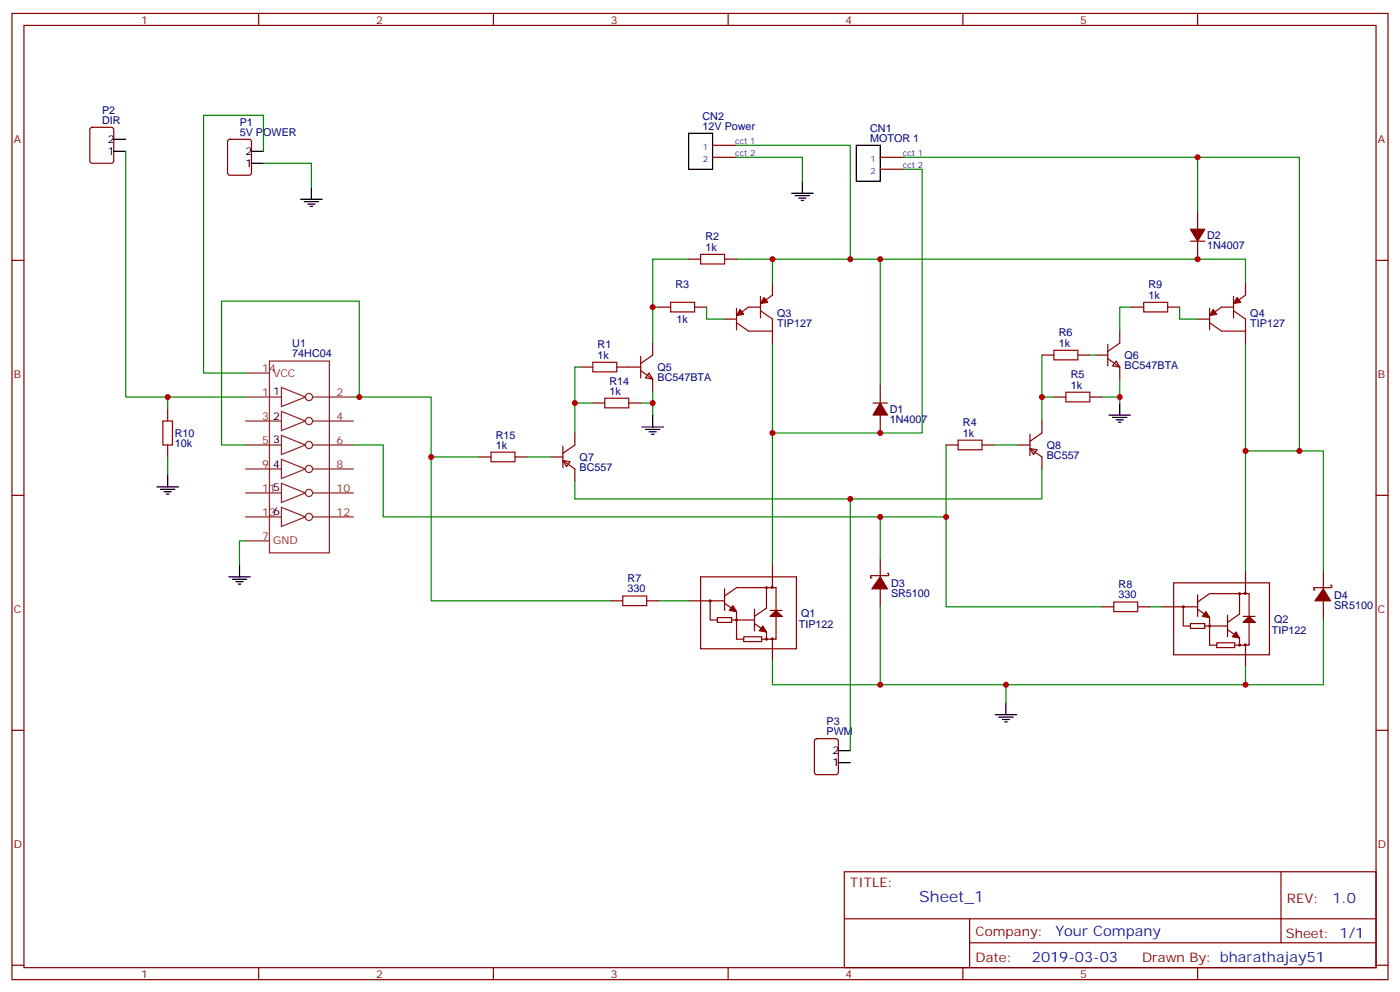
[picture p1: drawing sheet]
<svg xmlns="http://www.w3.org/2000/svg" width="412mm" height="292mm" viewBox="0 0 412 292" stroke-linecap="round" stroke-linejoin="round" font-family="sans-serif">
<g fill="none" stroke="#870000" stroke-width=".35">
<path d="M3.5 4h405.4v284.3h-405.4zM7.1 7.5h398.2v277.3h-398.2zM76.2 4v3.5M145.3 4v3.5M214.5 4v3.5M283.6 4v3.5M352.8 4v3.5M26.7 37.7l.5-.2h5.6l.7 .4v9.4l-.4 .7h-5.9l-.7-.4v-9.4zM67.3 41.2l.4-.2h5.7l.6 .4 .1 9.5-.5 .6-5.9 .1-.6-.5-.1-9.4zM209.9 46.3h7.1M209.9 42.8h7.1M259.3 46.3h7"/>
<path d="M259.3 49.8h7M3.5 76.6h3.6M202.8 76.3h3.6M213.4 76.3h3.6M350.7 71h4.2M352.8 62.2v5.3M352.8 71v5.3M405.3 76.6h3.6M194 90.4h3.6M204.6 90.4h3.5M213.4 93.9h3.6M227.5 83.3v3.6"/>
<path d="M227.5 97.4v3.6M329.8 97.4v3.6l-3.5 2.4M333.4 90.4h3.5M344 90.4h3.5M352.8 93.9h3.5M366.9 83.3v3.6M366.9 97.4v3.6M171.1 108h3.5M174.6 118.6h3.6M181.7 108h7M185.2 118.6h3.5M188.7 109.1l3.6 2.4v3.6"/>
<path d="M188.7 104.8v6.4M191.2 109.8l1.1 1.7-2.2-.3zM192.3 101v3.5l-3.6 2.5M257.2 118.6h4.2M259.3 113.3v5.3M306.9 104.5h3.5M310.4 116.8h3.6M317.5 104.5h3.5M321 116.8h3.6M322.8 104.5h3.5M326.3 105.6l3.5 2.4v3.5M326.3 101.3v6.4"/>
<path d="M328.8 106.3l1 1.7-2.1-.3zM49.4 120.4v3.5M49.4 131v3.5M141.1 134.5h3.5M151.7 134.5h3.5M162.3 134.5h3.5M165.8 135.5l2.1 .4-1 1.4zM165.8 135.5l3.5 2.5v3.5M165.8 131.3v6.4M169.3 127.4v3.6l-3.5 2.4M259.3 122.1v5.3M278.7 131h3.5"/>
<path d="M289.3 131h3.5M299.9 131h3.5M303.4 132l2.1 .4-1.1 1.4zM303.4 132l3.5 2.5v3.5M303.4 127.8v6.3M306.9 123.9v3.5l-3.5 2.5M3.5 145.8h3.6M405.3 145.8h3.6M179.9 176.8h3.5M190.5 176.8h3.5M202.8 176.8h10.6M206.4 169.8h28.2v21.1h-28.2z"/>
<path d="M209.2 176.8v5.7h2.1M213.4 175.4l3.6-2.5h11.6v15.2h-2.8M213.4 177.5l3.6 2.5v8.1h2.1M213.4 173.3v6.3M222.2 179.3v6.3M225.8 173.3v5.6l-3.6 2.5M226.8 179.6h3.6M227.5 166.2v6.7M228.6 180v.3l1.1 1.1M259.3 164.5v5.3M259.3 173.3v5.3M261.4 168.7h.4v.7h-5.3v.7h.3"/>
<path d="M324.6 178.6h3.5M335.1 178.6h3.6M342.2 178.6h10.6M345.7 171.5h28.2v21.2h-28.2zM348.5 178.6v5.6h2.2M352.8 177.2l3.5-2.5h11.6v15.2h-2.8M352.8 175v6.4M352.8 179.3l3.5 2.5v8.1h2.1M365.1 175v5.7l-3.5 2.5M366.9 168v6.7M389.8 168v5.3M389.8 176.8v5.3"/>
<path d="M391.9 172.2h.4v.7h-5.3v.7h.3M211.3 181.8h4.2v1.4h-4.2zM215.5 182.5h6.7M219.1 187.4h5.3v1.4h-5.3zM222.2 183.5l3.6 2.5v2.1h-1.4M226.8 181.4l1.8-1.8 1.8 1.8zM227.2 181.4l1.4-1.4 1.4 1.4zM227.5 188.5v6M228.2 181h.8l-.4-.3-.7 .3 1.4 .4-.7-1.1-1.1 .7 .4 .4M350.7 183.5h4.2v1.4h-4.2zM354.9 184.2h6.7M358.4 189.2h5.3v1.4h-5.3z"/>
<path d="M361.6 185.3l3.5 2.4v2.2h-1.4M361.6 181v6.4M366.2 183.2l1.7-1.8 1.8 1.8zM366.2 181.4h3.5M366.5 183.2l1.4-1.4 1.5 1.4zM366.9 190.2v6M367.6 182.8h.7l-.4-.3-.7 .3 1.5 .4-.8-1.1-1 .7 .3 .4M367.9 181.8v.3l1.1 1.1M3.5 214.9h3.6M240.1 217.6l.5-.2h5.6l.7 .4v9.5l-.4 .6-5.9 .1-.7-.5v-9.4zM405.3 214.9h3.6M248.7 256.5h156.6v28.3h-156.6z"/>
<path d="M377.3 256.6v20.8M248.7 270.4h156.5M285.6 277.4h119.6M285.6 270.4v14.1M3.5 284.1h3.6M76.2 284.8v3.5M145.3 284.8v3.5M214.5 284.8v3.5M283.6 284.8v3.5M352.8 284.8v3.5M405.3 284.1h3.6"/>
<circle cx="209.2" cy="176.8" r=".26"/>
<circle cx="225.8" cy="172.9" r=".26"/>
<circle cx="227.5" cy="172.8" r=".26"/>
<circle cx="348.5" cy="178.6" r=".26"/>
<circle cx="365.1" cy="174.7" r=".26"/>
<circle cx="366.8" cy="174.6" r=".26"/>
<circle cx="217" cy="182.5" r=".26"/>
<circle cx="225.8" cy="188.1" r=".26"/>
<circle cx="227.5" cy="188" r=".26"/>
<circle cx="356.3" cy="184.2" r=".26"/>
<circle cx="365.1" cy="189.9" r=".26"/>
<circle cx="366.8" cy="189.8" r=".26"/>
</g>
<g fill="#870000" stroke="#870000" stroke-width=".35">
<path d="M215.9 178.2l1.1 1.8-2.2-.4z"/>
<path d="M224.7 184.2l1.1 1.8-2.1-.4z"/>
<path d="M355.2 180l1.1 1.8-2.1-.4z"/>
<path d="M364.1 186l1 1.7-2.1-.3z"/>
<path d="M259.3 118.6l2.1 3.5h-4.2z"/>
<path d="M350.7 67.5h4.2l-2.1 3.5z"/>
<path d="M259.3 169.8l2.1 3.5h-4.6z"/>
<path d="M389.8 173.3l2.1 3.5h-4.6z"/>
</g>
<g fill="none" stroke="#008700" stroke-width=".35">
<path d="M37 44.5v72.3h35.3M77.6 44.5v-10.6h-17.6v75.9h12.3M77.6 48h14.1v7.1M217 42.8h33.5v33.5M217 46.3h19.4v7M266.3 49.8h5.3v77.6h-44.1v-26.4M266.3 46.3h116.5v86.4h-15.9M352.8 46.3v15.9M202.8 76.3h-10.5v14.1M217 76.3h10.5M259.3 76.3v37M194 90.4h-1.7v10.6"/>
<path d="M208.1 90.4v3.5h5.3M227.5 83.3v-7h139.4v7M333.4 90.4h-3.6v7M347.5 90.4v3.5h5.3M49.4 116.8v3.6M104.1 116.8h1.7v-28.2h-40.5v42.4h7M105.8 116.8h21.2v17.7h14.1M169.3 118.6h5.3M171.1 108h-1.8v19.4M188.7 118.6h3.6M192.3 115.1v7M306.9 104.5v19.4"/>
<path d="M306.9 116.8h3.5M321 104.5h1.8M324.6 116.8h5.2M329.8 111.5v7.1M366.9 101v67M49.4 134.5v5.3M104.1 131h8.8v21.1h165.8v-21.1M127 134.5v42.3h52.9M155.2 134.5h7.1M227.5 127.4v38.8M292.8 131h7.1M306.9 138v8.8h-137.6v-5.3"/>
<path d="M382.8 132.7h7v35.3M72.3 159.2h-1.7v7M250.5 146.8v74.1M259.3 152.1v12.4M278.7 152.1v26.5h45.9M194 176.8h8.8M259.3 178.6v22.9M338.7 178.6h3.5M227.5 194.5v7h139.4v-5.3M389.8 182.1v19.4h-22.9M296.3 201.5v5.3"/>
</g>
<g fill="none" stroke="#000" stroke-width=".35">
<path d="M202.8 39.2h7.1v10.6h-7.1zM33.5 44.5h3.5M33.5 41h3.5M74.1 48h3.5M74.1 44.5h3.5M88.5 58.6h6.4M89.6 59.3h4.2M91.7 55.1v3.5M233.2 56.9h6.3M234.2 57.6h4.3M235.3 58.3h2.1M236 59h.7"/>
<path d="M236.4 53.3v3.6M252.2 42.8h7.1v10.5h-7.1zM90.7 60h2.1M91.4 60.7h.7M329.8 118.6v3.5M49.4 139.8v3.5M189.1 125.7h6.3M190.1 126.4h4.3M191.2 127.1h2.1M191.9 127.8h.7M192.3 122.1v3.6M326.7 122.1h6.3"/>
<path d="M327.7 122.8h4.3M328.8 123.5h2.1M329.5 124.2h.7M46.2 143.3h6.4M47.3 144h4.2M48.3 144.7h2.1M49 145.4h.7M67.4 169.8h6.3M68.4 170.5h4.3M69.5 171.2h2.1M70.2 171.9h.7M70.6 166.2v3.6"/>
<path d="M293.2 210.3h6.3M294.2 211h4.2M295.3 211.7h2.1M296 212.4h.7M296.3 206.8v3.5M246.9 224.4h3.6M246.9 220.9h3.6"/>
</g>
<g fill="none" stroke="#8c2424" stroke-width=".35">
<path d="M72.3 116.8h10.6M72.3 109.8h7.1M79.4 106.3h17.6v56.4h-17.6zM82.9 114l7.1 2.8-7.1 2.9zM92.1 116.8h12M72.3 123.9h10.6M72.3 131h10.6M72.3 138h10.6M82.9 121.1l7.1 2.8-7.1 2.8zM82.9 128.1l7.1 2.9-7.1 2.8zM82.9 135.2l7.1 2.8-7.1 2.8zM92.1 123.9h12"/>
<path d="M92.1 131h12M92.1 138h12M72.3 145.1h10.6M72.3 152.1h10.6M72.3 159.2h7.1M82.9 142.2l7.1 2.9-7.1 2.8zM82.9 149.3l7.1 2.8-7.1 2.8zM92.1 145.1h12M92.1 152.1h12"/>
<circle cx="91" cy="116.8" r="1.06"/>
<circle cx="91" cy="131" r="1.06"/>
<circle cx="91" cy="123.9" r="1.06"/>
<circle cx="91" cy="138" r="1.06"/>
<circle cx="91" cy="145.1" r="1.06"/>
<circle cx="91" cy="152.1" r="1.06"/>
</g>
<g fill="none" stroke="#a10000" stroke-width=".35">
<path d="M206.4 74.9h7v2.8h-7zM197.6 89h7v2.8h-7zM217 90.7v6.4M224 90.4h-3.5l-2.5 1.7M224 87.2v6.4M224 91.4l3.5 2.5v3.5h-7l-3.5-2.4M227.5 86.9l-2.4 1.7M336.9 89h7.1v2.8h-7.1zM356.3 90.7v6.4M363.4 90.4h-3.6l-2.4 1.7M363.4 91.4l3.5 2.5v3.5h-7.1l-3.5-2.4M363.4 87.2v6.4"/>
<path d="M366.9 86.9l-2.5 1.7M174.6 106.6h7.1v2.8h-7.1zM178.2 117.2h7v2.8h-7zM310.4 103.1h7.1v2.8h-7.1zM314 115.4h7v2.9h-7zM48 123.9h2.8v7.1h-2.8zM144.6 133.1h7.1v2.8h-7.1zM282.2 129.5h7.1v2.9h-7.1zM183.4 175.4h7.1v2.8h-7.1zM328.1 177.2h7v2.8h-7z"/>
</g>
<g fill="#a10000" stroke="#a10000" stroke-width=".35">
<path d="M218 91.1l1.1 1.4-2.1 .4z"/>
<path d="M225.1 87.6l1 1.4-2.1 .3z"/>
<path d="M357.4 91.1l1 1.4-2.1 .4z"/>
<path d="M364.4 87.6l1.1 1.4-2.1 .3z"/>
</g>
<g fill="#c00">
<circle cx="192.3" cy="90.4" r=".88"/>
<circle cx="227.5" cy="76.3" r=".88"/>
<circle cx="250.5" cy="76.3" r=".88"/>
<circle cx="259.3" cy="76.3" r=".88"/>
<circle cx="352.8" cy="76.3" r=".88"/>
<circle cx="382.8" cy="132.7" r=".88"/>
<circle cx="259.3" cy="152.1" r=".88"/>
<circle cx="259.3" cy="127.4" r=".88"/>
<circle cx="366.9" cy="132.7" r=".88"/>
<circle cx="105.8" cy="116.8" r=".88"/>
<circle cx="306.9" cy="116.8" r=".88"/>
<circle cx="169.3" cy="118.6" r=".88"/>
<circle cx="296.3" cy="201.5" r=".88"/>
<circle cx="192.3" cy="118.6" r=".88"/>
<circle cx="329.8" cy="116.8" r=".88"/>
<circle cx="127" cy="134.5" r=".88"/>
<circle cx="278.7" cy="152.1" r=".88"/>
<circle cx="49.4" cy="116.8" r=".88"/>
<circle cx="250.5" cy="146.8" r=".88"/>
<circle cx="352.8" cy="46.3" r=".88"/>
<circle cx="259.3" cy="201.5" r=".88"/>
<circle cx="366.9" cy="201.5" r=".88"/>
<circle cx="227.5" cy="127.4" r=".88"/>
</g>
<text font-size="4.6" fill="#00f" x="270.8" y="265.6">Sheet_1</text>
<g font-size="4.2" fill="#00f">
<text x="392.5" y="265.8">1.0</text>
<text x="310.9" y="275.4">Your Company</text>
<text x="304" y="283.2">2019-03-03</text>
</g>
<g font-size="3.9" fill="#800">
<text x="250.5" y="261.1">TITLE:</text>
<text x="379.1" y="265.8">REV:</text>
<text x="287.4" y="275.3">Company:</text>
<text x="378.7" y="275.9">Sheet: 1/1</text>
<text x="287.4" y="283">Date:</text>
<text x="336.4" y="283.1">Drawn By: bharathajay51</text>
</g>
<g font-size="3.2" fill="#800">
<text x="41.6" y="6.9">1</text>
<text x="110.8" y="6.9">2</text>
<text x="179.9" y="6.9">3</text>
<text x="249.1" y="6.9">4</text>
<text x="318.2" y="6.9">5</text>
<text x="4.1" y="42.1">A</text>
<text x="405.9" y="42.1">A</text>
<text x="4.1" y="111.2">B</text>
<text x="405.9" y="111.2">B</text>
<text x="4.1" y="180.3">C</text>
<text x="405.9" y="180.3">C</text>
<text x="4.1" y="249.5">D</text>
<text x="405.9" y="249.5">D</text>
<text x="41.6" y="287.8">1</text>
<text x="110.8" y="287.8">2</text>
<text x="179.9" y="287.8">3</text>
<text x="249.1" y="287.8">4</text>
<text x="318.2" y="287.8">5</text>
</g>
<g font-size="3.2" fill="#000080">
<text x="30.1" y="33.5">P2</text>
<text x="206.9" y="35.2">CN2</text>
<text x="30.1" y="36.4">DIR</text>
<text x="70.6" y="39.9">5V POWER</text>
<text x="70.6" y="37">P1</text>
<text x="206.9" y="38.2">12V Power</text>
<text x="256.3" y="41.7">MOTOR 1</text>
<text x="256.3" y="38.8">CN1</text>
<text x="207.8" y="70.6">R2</text>
<text x="355.6" y="70.4">D2</text>
<text x="207.8" y="73.8">1k</text>
<text x="355.6" y="73.3">1N4007</text>
<text x="199" y="84.7">R3</text>
<text x="338.3" y="87.9">1k</text>
<text x="338.3" y="84.7">R9</text>
<text x="199.3" y="95">1k</text>
<text x="229" y="93.3">Q3</text>
<text x="368.3" y="93.3">Q4</text>
<text x="229" y="96.3">TIP127</text>
<text x="311.9" y="98.8">R6</text>
<text x="368.3" y="96.3">TIP127</text>
<text x="86.1" y="105.2">74HC04</text>
<text x="86.1" y="102">U1</text>
<text x="176" y="105.6">1k</text>
<text x="176.1" y="102.4">R1</text>
<text x="311.9" y="102">1k</text>
<text x="331.3" y="105.6">Q6</text>
<text x="179.6" y="113.2">R14</text>
<text x="193.7" y="112.3">BC547BTA</text>
<text x="193.7" y="109.1">Q5</text>
<text x="315.4" y="111.2">R5</text>
<text x="331.3" y="108.7">BC547BTA</text>
<text x="179.6" y="116.1">1k</text>
<text x="315.4" y="114.4">1k</text>
<text x="262.1" y="124.5">1N4007</text>
<text x="262.1" y="121.5">D1</text>
<text x="283.6" y="125.3">R4</text>
<text x="51.5" y="131.5">10k</text>
<text x="51.5" y="128.6">R10</text>
<text x="146" y="129.1">R15</text>
<text x="283.6" y="128.5">1k</text>
<text x="146" y="132">1k</text>
<text x="170.7" y="135.5">Q7</text>
<text x="308.3" y="135.2">BC557</text>
<text x="308.3" y="132">Q8</text>
<text x="170.7" y="138.7">BC557</text>
<text x="184.9" y="171.2">R7</text>
<text x="262.5" y="172.7">D3</text>
<text x="329.5" y="172.9">R8</text>
<text x="184.9" y="174.3">330</text>
<text x="262.5" y="175.6">SR5100</text>
<text x="329.5" y="176.1">330</text>
<text x="393" y="179.2">SR5100</text>
<text x="393" y="176.2">D4</text>
<text x="235.3" y="184.8">TIP122</text>
<text x="236" y="181.6">Q1</text>
<text x="375.3" y="183.4">Q2</text>
<text x="374.6" y="186.5">TIP122</text>
<text x="243.5" y="213.4">P3</text>
<text x="243.5" y="216.3">PWM</text>
</g>
<g font-size="3.2">
<text x="31.7" y="45.6">1</text>
<text x="31.7" y="42.1">2</text>
<text x="72.3" y="45.6">2</text>
<text x="72.3" y="49.1">1</text>
<text x="80.4" y="116.1">1</text>
<text x="80.4" y="123.5">2</text>
<text x="80.4" y="130.2">3</text>
<text x="80.4" y="137.7">4</text>
<text x="245.2" y="222">2</text>
<text x="245.2" y="225.5">1</text>
</g>
<g font-size="3.2" fill="#8d2323">
<text x="77.3" y="109.4">14</text>
<text x="80.4" y="110.8">VCC</text>
<text x="77.3" y="116.5">1</text>
<text x="99.1" y="116.5">2</text>
<text x="77.3" y="123.5">3</text>
<text x="99.1" y="123.5">4</text>
<text x="77.3" y="130.6">5</text>
<text x="99.1" y="130.6">6</text>
<text x="77.3" y="137.7">9</text>
<text x="99.1" y="137.7">8</text>
<text x="77.3" y="144.7">115</text>
<text x="99.1" y="144.7">10</text>
<text x="77.3" y="151.8">136</text>
<text x="99.1" y="151.8">12</text>
<text x="77.3" y="158.8">7</text>
<text x="80.4" y="160.2">GND</text>
</g>
<g font-size="2.5" fill="#00f">
<text x="207.1" y="44.2">1</text>
<text x="207.1" y="47.7">2</text>
<text x="216.6" y="42.4">cct 1</text>
<text x="216.6" y="45.9">cct 2</text>
<text x="256.5" y="47.7">1</text>
<text x="266" y="45.9">cct 1</text>
<text x="256.5" y="51.2">2</text>
<text x="266" y="49.5">cct 2</text>
</g>
</svg>
